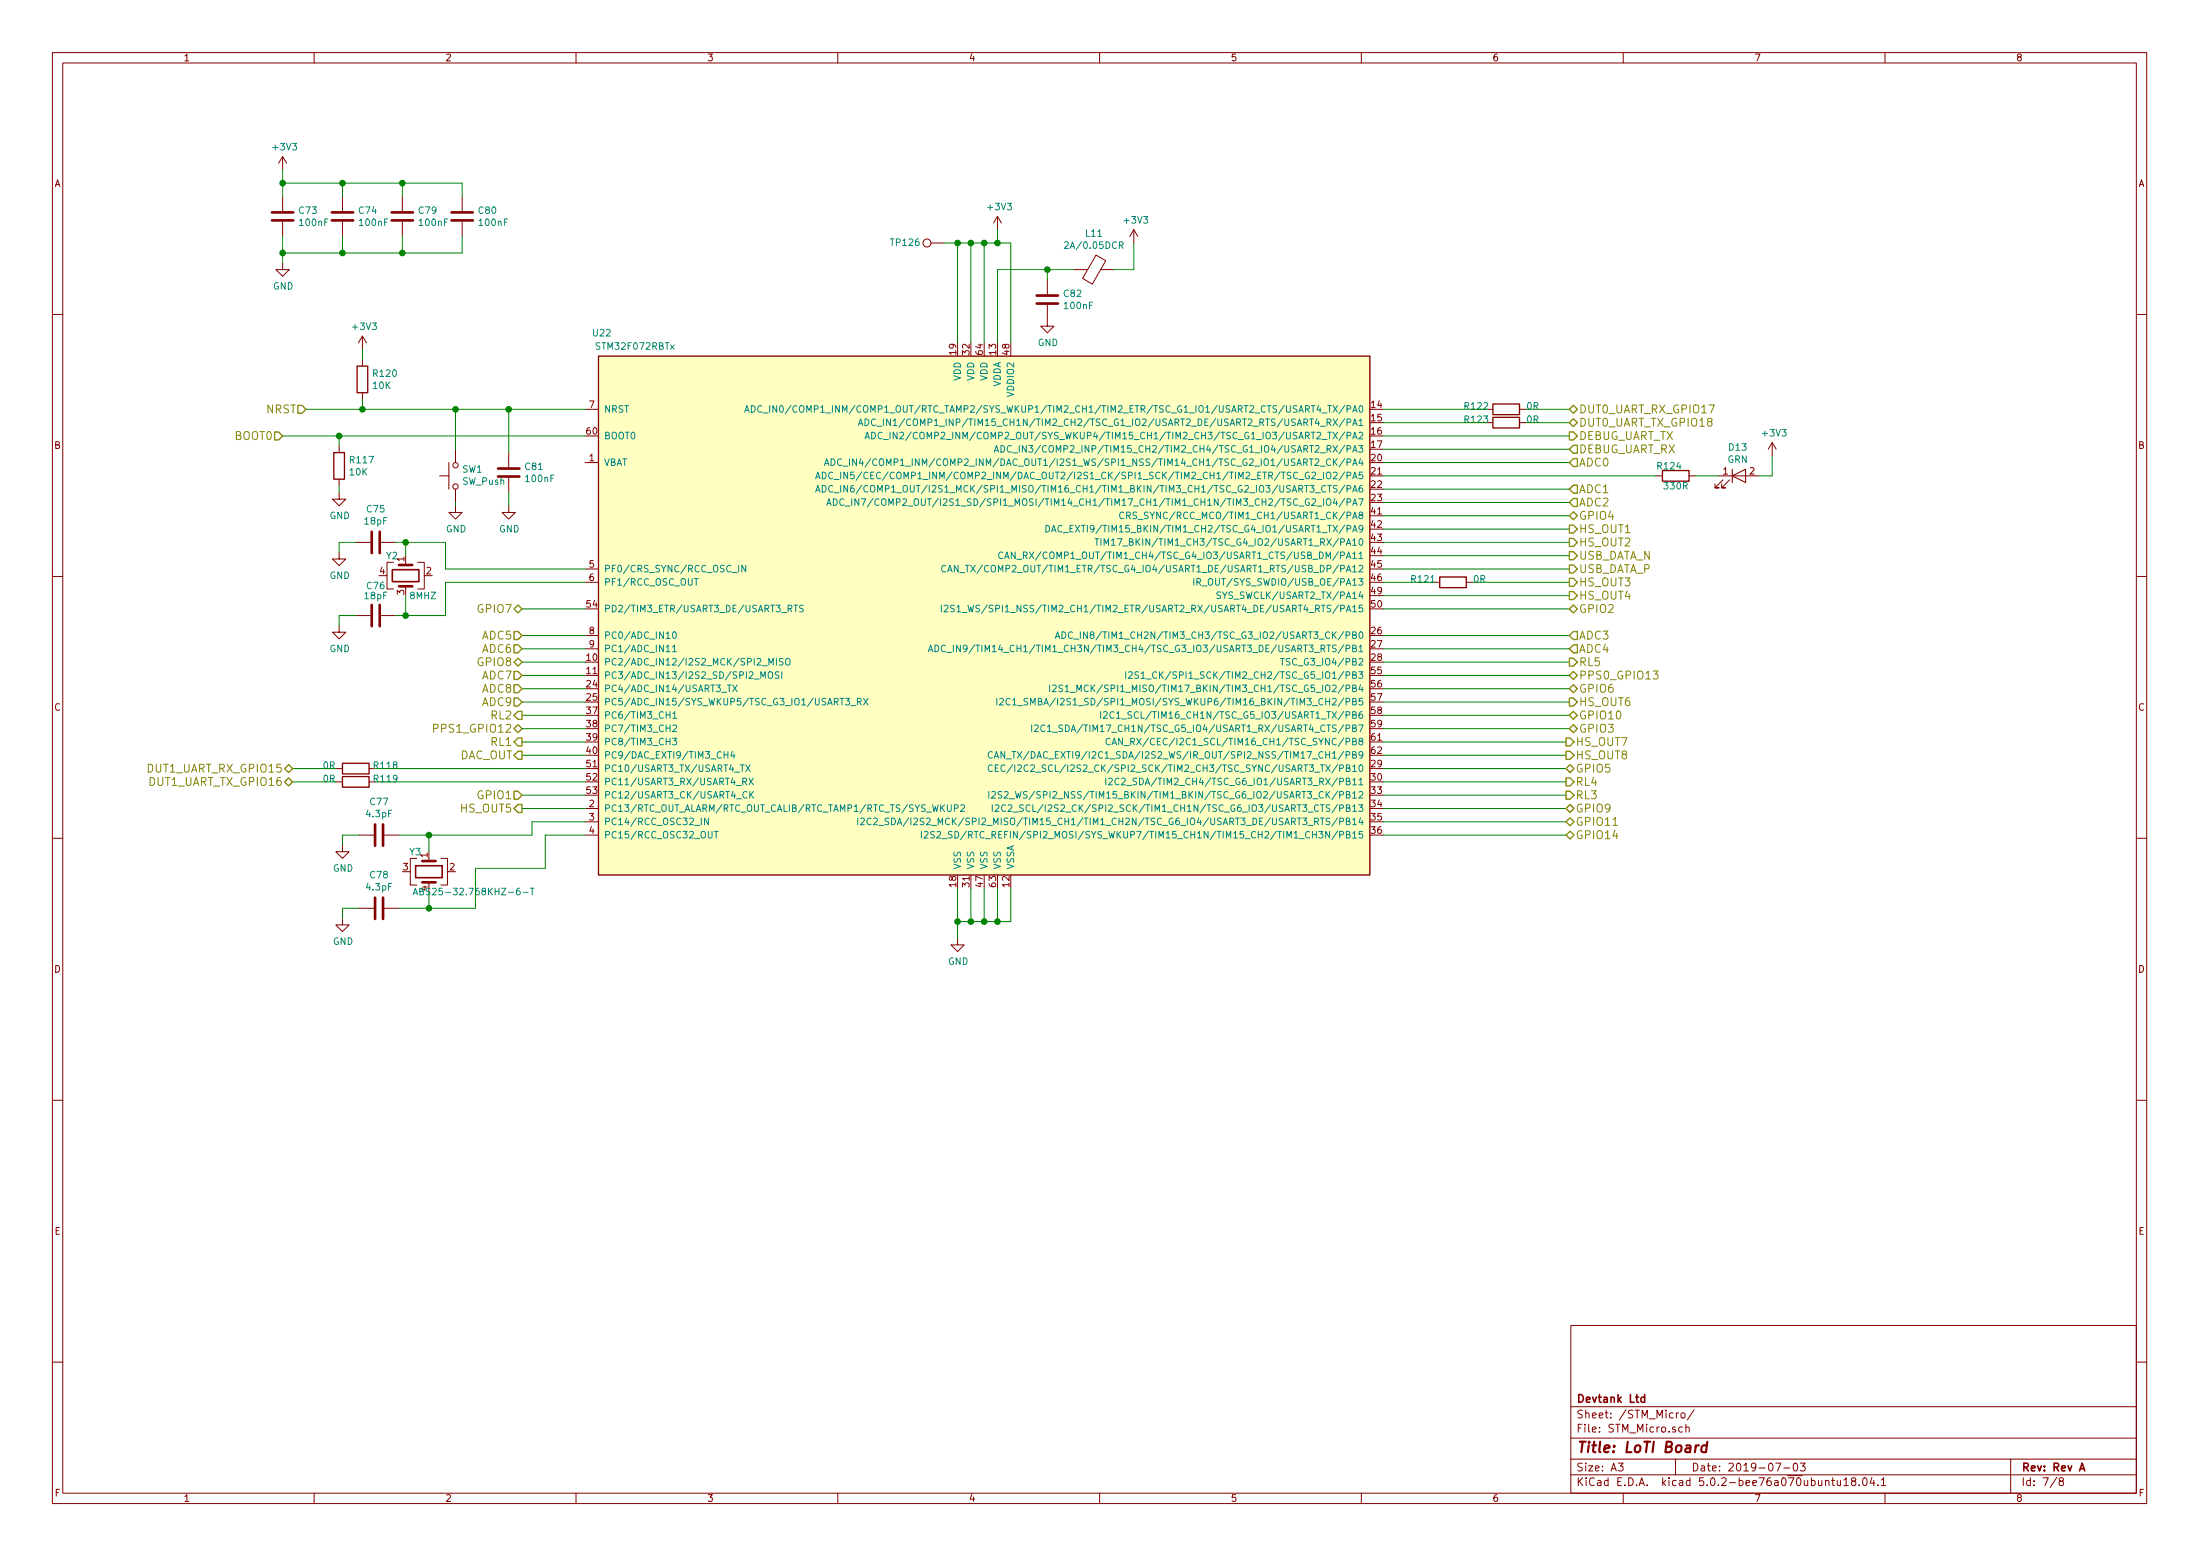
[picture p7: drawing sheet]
<svg xmlns="http://www.w3.org/2000/svg" width="420mm" height="297mm" viewBox="0 0 420 297" stroke-linecap="round" stroke-linejoin="round" font-family="sans-serif">
<g fill="none" stroke="#840000" stroke-width=".19">
<path d="M10 10h400v277h-400zM12 12h396v273.1h-396zM60 10v2M110 10v2M160 10v2M210 10v2M260 10v2M310 10v2M360 10v2M54 29.9v2.5M54 37.5v2.8M54 29.9l-.8 1.3"/>
<path d="M54 29.9l.7 1.3M65.4 37.5v2.8M76.8 37.5v2.8M88.3 37.5v2.8M54 50.2v1.3h1.2l-1.2 1.2-1.3-1.2h1.3M54 42.3v2.8M65.4 42.3v2.8M76.8 42.3v2.8M88.3 42.3v2.8M177.8 46.4h2.5M190.5 41.3l-.8 1.3M190.5 41.3v2.6"/>
<path d="M190.5 41.3l.8 1.3M200 58.2v4.1h1.3l-1.3 1.2-1.2-1.2h1.2M200 53.4v2.8M205.1 51.5h2.6M209.3 48.7l1.9 1.1-2.6 4.4-1.8-1.1zM210.2 51.5h2.5M216.5 43.9l-.7 1.2M216.5 43.9v2.5M216.5 43.9l.8 1.2M10 60h2M69.2 64.2v2.5M69.2 68.6v1.3"/>
<path d="M69.2 75v1.2M69.2 64.2l-.7 1.2M69.2 64.2l.8 1.2M111.8 78.1h2.5M283.8 78.1h1.3M290.2 78.1h1.3M408 60h2M64.8 94v1.3h1.2l-1.2 1.3-1.3-1.3h1.3M64.8 85.1v1.3M64.8 91.5v1.2M83.9 90.8h1.8M85.7 88.3v5.1"/>
<path d="M87 96.6v1.2h1.3l-1.3 1.3-1.3-1.3h1.3M87 85.8v2.5M87 93.4v2.5M97.2 96.6v1.2h1.2l-1.2 1.3-1.3-1.3h1.3M97.2 86.4v2.8M97.2 91.2v2.8M111.8 88.3h2.5M283.8 80.7h1.3M290.2 80.7h1.3M316.2 90.8h1.3M322.6 90.8h1.2M328.3 90.8h7.6"/>
<path d="M329.1 91.6l-1.6 1.5h.8h-.8v-.7M330.3 91.6l-1.5 1.5h.8h-.8v-.7M338.5 84.5l-.8 1.3M338.5 84.5v2.5M338.5 84.5l.7 1.3M10 110h2M64.8 105.4v1.3h1.2l-1.2 1.3-1.3-1.3h1.3M64.8 119.4v1.3h1.2l-1.2 1.3-1.3-1.3h1.3M67.9 103.5h2.8M67.9 117.5h2.8M72.8 103.5h2.8M72.8 117.5h2.8"/>
<path d="M75.2 107.4h-1.3v5h1.3M77.5 107.4v.5M77.5 111.9v.5M79.8 107.4h1.2v5h-1.2M111.8 108.6h2.5M111.8 111.2h2.5M273.7 111.2h1.3M280 111.2h1.3M408 110h2M111.8 121.3h2.5M111.8 123.9h2.5M64.1 146.7h1.3"/>
<path d="M64.1 149.3h1.3M68.6 159.4h2.8M70.5 146.7h1.3M70.5 149.3h1.3M73.4 159.4h2.8M111.8 154.3h2.5M111.8 156.9h2.5M111.8 159.4h2.5M10 160h2M65.4 161.3v1.3h1.3l-1.3 1.3-1.3-1.3h1.3M65.4 175.3v1.3h1.3l-1.3 1.2-1.3-1.2h1.3M68.6 173.4h2.8"/>
<path d="M73.4 173.4h2.8M79.6 163.9h-1.2v5h1.2M81.9 163.9v.5M81.9 168.4v.5M84.2 163.9h1.3v5h-1.3M182.9 179.1v1.3h1.2l-1.2 1.2-1.3-1.2h1.3M408 160h2M10 210h2M408 210h2M300 253h108v32.1h-108zM10 260h2M300 278.5h108"/>
<path d="M300 274.5h108M300 268.5h108M309 279.3h1l-.5 .6 .4 .1v.7l-.2 .1-.7-.1M320 278.5v3M320.6 269.7l-.4 .3M321.1 269.8l.2-.1 .4 .1v.8l-.2 .1-.4-.1zM321.3 272.5l-.4-.1-.3 .3 .1 .6 .2 .1 .4-.1M322 272.5l.2-.1 .3 .1 .1 .9M322 271.9v1.5M323.5 269.1l-1.3 2M339.1 279.3h1l-.6 1.5M342.6 279.5l.4-.2a.94 .94 0 0 1 0 1.5 .82 .82 0 0 1-.4-1.3z"/>
<path d="M343.8 279.3h1l-.6 .6 .5 .1v.7l-.3 .1-.6-.1M384 278.5v6.6M408 260h2M60 285.1v1.9M110 285.1v1.9M160 285.1v1.9M210 285.1v1.9M260 285.1v1.9M300 281.5h108M310 285.1v1.9M340.7 280.2h1.1M349.8 282.6h.6"/>
<path d="M350 282.1v1.3l.4 .2M350.9 282.6v.9l.4 .1 .2-.1M351.5 282.6v1M352.1 282.5l.5-.4v1.5M352.1 283.6h.9M353.9 282.7l-.3-.3 .3-.3h.3l.2 .3v.2l-.7 .2-.1 .2v.5l.3 .1h.3l.2-.3v-.3l-.2-.3M355.1 283.5v.1M355.9 282.3l.3-.2a.94 .94 0 0 1 0 1.5l-.4-.3-.1-.6zM357.5 282l-.4 1.1h1M357.9 282.6v1M358.6 283.5v.1M359.3 282.5l.4-.4v1.5"/>
<path d="M359.3 283.6h.8M360 285.1v1.9M392.8 282l-1.3 2M393.5 282.7l-.3-.3 .3-.3h.3l.3 .3-.1 .2-.6 .2-.2 .2 .1 .5 .2 .1h.3l.3-.3v-.3l-.3-.3"/>
<circle cx="177" cy="46.4" r=".76"/>
<circle cx="87" cy="92.9" r=".51"/>
<circle cx="87" cy="88.8" r=".51"/>
</g>
<path d="M74.9 108.7h5.1v2.3h-5.1zM79.4 165.3h5.1v2.2h-5.1zM314.1 266.8l-.4-.1-.3 .3 .1 .6h.6M314.1 266.2v1.5M397.2 280.8l.5-1.5 .4 1.5M397.3 280.4h.7" fill="none" stroke="#840000" stroke-width=".3"/>
<path d="M324.5 275.9a.55 .55 0 0 0-.7 .4M326 276a.68 .68 0 0 0-1 .3v.7l.2 .2 .6-.1M326.1 275.2l-.3 2" fill="none" stroke="#840000" stroke-width=".41"/>
<path d="M114.3 68h147.3v99h-147.3z" fill="#ffffc2" stroke="#ffffc2" stroke-width=".19"/>
<path d="M68.2 69.9h2v5.1h-2zM114.3 68h147.3v99h-147.3zM285.1 77.1h5.1v2.1h-5.1zM285.1 79.7h5.1v2h-5.1zM63.8 86.4h2v5.1h-2zM317.5 89.8h5.1v2.1h-5.1zM275 110.1h5v2.1h-5zM65.4 145.7h5.1v2h-5.1zM65.4 148.2h5.1v2.1h-5.1z" fill="none" stroke="#840000" stroke-width=".25"/>
<g fill="none" stroke="#008484" stroke-width=".19">
<path d="M203.3 46.3l.5-.1 .2 .3-.7 .9h.7M213.8 46.8h.6l.1-.2-.1-.3-.6-.1v1.2M214.1 46.8l.4 .6M142.2 78.7l.4-1.3 .5 1.3M142.3 78.3h.7M143.5 77.4a.64 .64 0 0 1 .7 .7 .64 .64 0 0 1-.7 .6zM145.5 77.6a.6 .6 0 0 0-.9 .4 .6 .6 0 0 0 .6 .7l.3-.1M145.7 78.8h1M147 77.4v1.3M148.3 77.4v1.3l-.7-1.3v1.3M149 77.6l.2-.2a.67 .67 0 0 1 .4 .7 .67 .67 0 0 1-.4 .6l-.3-.5zM151.1 77.4l-1.1 1.6"/>
<path d="M165.2 80a.64 .64 0 0 1 .7 .6 .64 .64 0 0 1-.7 .6zM168.7 80v1.2M170.1 80v1.2l-.8-1.2v1.2M172.8 79.9l-1.1 1.6M155.8 91.4l.4-1.3 .4 1.3M155.8 93.9l.4-1.2 .4 1.2M155.9 91h.6M155.9 93.6h.6M157 90.1a.64 .64 0 0 1 .8 .7 .64 .64 0 0 1-.8 .6zM157 92.7a.64 .64 0 0 1 .8 .6 .64 .64 0 0 1-.8 .6zM157.5 88.9l.4-1.3 .4 1.3M157.6 88.5h.6"/>
<path d="M157.9 96.5l.4-1.3 .4 1.3M158 96.1h.6M158.7 87.6a.64 .64 0 0 1 .8 .6 .64 .64 0 0 1-.8 .7zM159 90.3a.6 .6 0 0 0-.8 .4 .6 .6 0 0 0 .6 .7l.2-.1M159 92.8a.6 .6 0 0 0-.8 .4 .6 .6 0 0 0 .6 .7l.2-.1M159.2 95.2a.64 .64 0 0 1 .7 .6 .64 .64 0 0 1-.7 .7zM159.3 91.5h.9M159.3 94.1h.9M160.6 90.1v1.3M160.6 92.7v1.2M160.7 87.7a.6 .6 0 0 0-.8 .4 .6 .6 0 0 0 .6 .8l.2-.2M161 89h1"/>
<path d="M161.2 95.3a.51 .51 0 0 0-.7 0 .51 .51 0 0 0-.1 .6l.2 .5h.6M161.4 96.6h1M161.9 90.1v1.3l-.7-1.3v1.3M161.9 92.7v1.2l-.7-1.2v1.2M162.2 87.6v1.3M162.7 95.2v1.3M163 92.7h-.3a.87 .87 0 0 0 0 1.2l.4-.1v-.5l-.4-.1-.3 .2M163.1 90.1h-.6l-.1 .6 .2-.1 .5 .1v.6l-.2 .1-.5-.1M163.6 87.6v1.3l-.8-1.3v1.3M163.9 81.2l.5-1.2 .4 1.2M164 95.2v1.3l-.7-1.3v1.3M164.1 80.9h.6"/>
<path d="M164.4 87.5l-.3 .9h.8M164.5 95.2h.8l-.5 1.3M164.6 90.1l-1.1 1.6M164.6 92.6l-1.1 1.6M164.7 88v.9M165.2 83.8l.4-1.3 .4 1.3M165.3 83.4h.6M165.8 90.3a.51 .51 0 0 0-.7 0 .51 .51 0 0 0-.1 .6l.2 .4h.6M165.8 92.8a.51 .51 0 0 0-.7 0 .51 .51 0 0 0-.1 .6l.2 .5 .6-.1M166.3 87.5l-1.1 1.7M166.5 82.5a.64 .64 0 0 1 .7 .6 .64 .64 0 0 1-.7 .7zM166.7 95.2l-1.1 1.6"/>
<path d="M167.2 80.1a.6 .6 0 0 0-.8 .4 .6 .6 0 0 0 .6 .7l.2-.1M167.4 87.7a.6 .6 0 0 0-.8 .4 .6 .6 0 0 0 .6 .8l.2-.2M167.4 81.4h1M167.9 95.3a.6 .6 0 0 0-.9 .4 .6 .6 0 0 0 .6 .8l.3-.1M168.4 95.4l.3-.2a.44 .44 0 0 1 .5 .4l-.1 .7-.4 .2-.3-.2zM168.5 82.6a.6 .6 0 0 0-.9 .4 .6 .6 0 0 0 .6 .8l.3-.1M168.7 83.9h1M170 82.5v1.3M170.6 80.3l.3-.3v1.2M170.6 81.2h.7M171.3 82.5v1.3l-.7-1.3v1.3M171.9 82.6l.4-.1 .3 .4-.8 .9h.8"/>
<path d="M174 82.5l-1.1 1.6M189.9 86.3l.4-1.2 .4 1.2M190 86h.6M191.2 85.1a.64 .64 0 0 1 .7 .6 .64 .64 0 0 1-.7 .6zM193.1 85.2a.6 .6 0 0 0-.8 .4 .6 .6 0 0 0 .6 .7l.2-.1M193.4 86.4h1M194.7 85.1v1.2M196 85.1v1.2l-.8-1.2v1.2M196.5 85.1h.8l-.5 .4 .4 .2v.5l-.2 .1-.5-.1M214.6 97.9a.6 .6 0 0 0-.8 .4 .6 .6 0 0 0 .6 .7l.2-.1M215.2 98.4h.6v-.5l-.6-.1v1.2M215.5 98.4l.4 .6"/>
<path d="M217.1 97.8h-.5l-.2 .2 .1 .3 .5 .2v.4l-.2 .1h-.4M132.6 110.5h.7M141.1 107.9v1.3M142.4 107.9v1.3l-.7-1.3v1.3M151.6 115.5h.7M152 115.5v1.3M153.4 115.6l-.5-.1-.1 .2v.4l.6 .2v.3l-.2 .2-.5-.1M179.8 115.5v1.3M180.3 115.7l.5-.2 .3 .4-.8 .9h.8M180.6 108a.6 .6 0 0 0-.8 .5 .6 .6 0 0 0 .6 .7l.2-.1M181 109.2l.4-1.3 .4 1.3M181.1 108.8h.6"/>
<path d="M182.3 115.6l-.5-.1-.2 .2v.3l.5 .3 .2 .3-.3 .2-.5-.1M182.8 115.9l.3-.4v1.3M182.8 116.8h.7M183 107.9v1.3l-.7-1.3v1.3M183.3 109.3h1M183.7 116.9h1M184.4 107.9h.7M184.7 107.9v1.3M184.9 115.5l.3 1.3 .2-.9 .2 .9 .4-1.3M185.4 107.9l.9 1.3M186.3 107.9l-.9 1.3M187.1 115.6l-.5-.1-.2 .3 .1 .3 .5 .2v.4l-.1 .1-.5-.1"/>
<path d="M191.5 105.5a.6 .6 0 0 0-.8 .4 .6 .6 0 0 0 .6 .7l.2-.1M191.9 106.6l.4-1.2 .4 1.2M192 106.3h.6M193.9 105.4v1.2l-.8-1.2v1.2M194.2 106.8h.9M195.5 106l.6-.1v-.4l-.6-.1v1.2M195.8 106l.4 .6M199.7 100.3a.64 .64 0 0 1 .8 .6 .64 .64 0 0 1-.8 .7zM200.8 101.6l.4-1.3 .5 1.3M200.9 101.2h.6M202.8 100.4a.6 .6 0 0 0-.8 .4 .6 .6 0 0 0 .6 .8l.2-.2M203.1 101.7h.9"/>
<path d="M204.3 100.9h.4M204.9 100.3h-.6v1.3h.6M209.1 102.8h.7M209.5 102.8v1.3M210.3 102.8v1.3M210.9 104.1v-1.3l.4 .9 .4-.9v1.3M212.3 103.2l.3-.4v1.3M212.3 104.1h.7M213.4 102.8h.8l-.5 1.3M228 110.5v1.2M228.6 111.1l.7-.1v-.4l-.7-.1v1.2M228.9 111.1l.4 .6"/>
<path d="M229.5 111.8h1M233.1 113.1l-.5-.1-.2 .2 .1 .3 .6 .3v.3l-.2 .2-.5-.1M128.4 123.5l.4-.3v1.2M128.4 124.4h.8M128.5 136.2l.4-.3v1.2M128.5 138.5l.5-.1 .2 .3-.8 1h.8M128.5 137.1h.7M128.6 120.7l.2-.1a.69 .69 0 0 1 .4 .6 .69 .69 0 0 1-.4 .7l-.4-.5zM138.9 130.8h.7M139.3 130.8v1.2M139.9 130.8l.9 1.2M140.8 130.8l-.9 1.2"/>
<path d="M145.3 129.5v-1.3l.4 .9 .5-.9v1.3M146.8 128.4l.2-.2a.44 .44 0 0 1 .5 .5v.6l-.5 .2-.2-.2zM146.8 127v-1.3l.4 .9 .5-.9v1.3M148.3 125.7v1.3M148.8 128.3l-.5-.1-.2 .2-.1 .2 .2 .2 .4 .2 .2 .3-.3 .2-.5-.1M149.3 128.2v1.3M149.6 125.8l-.5-.1-.2 .1-.1 .2 .1 .2 .5 .2 .2 .3-.3 .3-.5-.1M150.1 125.9l.2-.2a.44 .44 0 0 1 .6 .4l-.1 .7-.5 .2-.2-.2zM161.5 133.3h.8l-.5 .5 .4 .1 .1 .5-.3 .2-.5-.1M162.5 134.7h.9M163.8 134l.6-.1 .1-.2-.1-.3-.6-.1v1.3M164.1 134l.4 .6"/>
<path d="M164.9 133.3l.9 1.3M165.8 133.3l-.9 1.3M177.3 124.4l.4-1.2 .5 1.2M177.4 124.1h.6M178.6 123.2a.64 .64 0 0 1 .7 .6 .64 .64 0 0 1-.7 .6zM180.6 123.3a.6 .6 0 0 0-.9 .4 .6 .6 0 0 0 .6 .7l.3-.1M180.8 124.5h1M182.1 123.2v1.2M183.4 123.2v1.2l-.7-1.2v1.2M184.7 123.7l-.3 .2h-.3l-.2-.2 .1-.4 .4-.1 .3 .2-.2 .9-.4 .1M190.4 133.3v1.3M190.9 133.4l.5-.1 .2 .4-.7 .9h.7"/>
<path d="M192.9 133.4a.51 .51 0 0 0-.6 0 .51 .51 0 0 0-.2 .6l.3 .5h.5M193.4 133.7l.4-.4v1.3M193.4 134.6h.7M194.4 134.7h.9M196.3 133.4l-.5-.1-.2 .3 .1 .3 .5 .2v.4l-.2 .1-.4-.1M196.8 134.6v-1.3l.5 .9 .4-.9v1.3M197 138.4v1.3M197.6 138.5l.4-.1 .3 .3-.8 1h.8M199.6 138.5a.51 .51 0 0 0-.7 0 .51 .51 0 0 0-.1 .6l.2 .5 .6-.1M200.1 138.7l.3-.3v1.3M200.1 139.7h.7M200.5 130.8v1.2"/>
<path d="M201 130.9l.5-.1 .2 .3-.8 .9h.8M201 139.8h1M201.5 121.9l.5-1.3 .4 1.3M201.7 121.5h.6M202.8 120.6a.64 .64 0 0 1 .8 .6 .64 .64 0 0 1-.8 .7zM202.9 130.8h-.4l-.2 .1-.1 .2 .1 .2 .5 .2 .1 .3-.2 .2h-.5M203.4 131.1l.4-.3v1.2M203.4 132h.7M204.4 132.2h1M204.8 120.7a.51 .51 0 0 0-.6 0 .51 .51 0 0 0-.2 .6l.3 .5h.5M205.1 122h.9M205.7 132v-1.2l.4 .9 .4-.9v1.2"/>
<path d="M206.3 120.6v1.3M210.2 135.9v1.2M210.7 136l.5-.1 .3 .3-.8 .9h.8M212.8 136a.51 .51 0 0 0-.7 0 .51 .51 0 0 0-.1 .6l.2 .5 .6-.1M213.2 136.2l.4-.3v1.2M213.2 137.1h.7M214.2 137.2h1M215 128.2v1.3M215.5 128.4l.5-.2 .3 .4-.8 .9h.8M217.4 128.3l-.4-.1-.2 .2v.4l.5 .2 .1 .3-.2 .2-.5-.1M217.9 128.6l.4-.4v1.3M217.9 129.5h.8"/>
<path d="M218.9 129.6h1M244.6 125.7h.7M244.9 125.7v1.3M128.4 140.9h.8l-.4 .5 .4 .1v.5l-.2 .2-.6-.1M135.3 156.2v1.2l-.8-1.2v1.2M136.4 158.7h.8M136.8 158.7v1.3M138.3 144.1h.7M139 143.5v1.2M139.9 143.4l-.3 .9h.8M140.2 143.9v.8M141.4 146h.7"/>
<path d="M141.8 146v1.3M141.9 149.2l.6-.1v-.4l-.6-.1v1.2M142.2 149.2l.4 .6M142.4 146l.9 1.3M142.6 151.2a.6 .6 0 0 0-.8 .4 .6 .6 0 0 0 .6 .8l.2-.2M143 148.6l.9 1.2M143.2 151.1v1.3M143.3 146l-.9 1.3M143.4 151.6l.5 .8M143.9 148.6l-.9 1.2M143.9 151.1l-.7 .7M163.8 156.2v1.2"/>
<path d="M164.4 156.3l.4-.1 .3 .3-.8 .9h.8M166.3 156.3a.6 .6 0 0 0-.8 .4 .6 .6 0 0 0 .6 .7l.2-.1M166.8 156.3l.5-.1 .3 .3-.8 .9h.8M167.8 157.6h1M169.7 156.2h-.4l-.2 .1-.1 .2 .1 .2 .5 .2 .1 .3-.2 .2h-.5M170.3 156.2a.64 .64 0 0 1 .7 .6 .64 .64 0 0 1-.7 .6zM171.4 157.4l.4-1.2 .4 1.2M171.5 157.1h.6M173.6 156.1l-1.1 1.6M176 158.7v1.3M176.5 158.8l.5-.1 .2 .4-.7 .9h.7M178.5 158.8l-.5-.1-.2 .1v.4l.5 .2 .2 .4-.3 .2-.5-.1"/>
<path d="M178.9 158.8l.5-.1 .3 .4-.8 .9h.8M180.9 153.6v1.1l.3 .2h.2l.3-.2v-1.1M181.8 158.8l-.4-.1-.3 .3 .1 .3 .6 .2v.4l-.2 .1-.5-.1M182.3 154.3l.6-.1v-.4l-.6-.2v1.3M182.4 158.7a.64 .64 0 0 1 .7 .6 .64 .64 0 0 1-.7 .7zM183.5 153.8l.5-.2 .2 .4-.8 .9h.8M184.6 158.7l-1.1 1.6M188.8 151.1v1.3M189.4 151.2l.5-.1 .2 .3-.8 1h.8M189.5 143.6a.6 .6 0 0 0-.8 .4 .6 .6 0 0 0 .6 .7l.2-.1M189.5 146.1a.6 .6 0 0 0-.8 .5 .6 .6 0 0 0 .6 .7l.2-.1M189.5 153.6v1.3"/>
<path d="M189.9 144.7l.4-1.2 .4 1.2M190 144.4h.6M190.1 153.8l.5-.2 .2 .4-.8 .9h.8M190.1 146.6h.4M190.7 146h-.6v1.3h.6M191.3 151.2l-.4-.1-.2 .1-.1 .2 .1 .2 .5 .2 .1 .3-.2 .3-.5-.1M191.8 151.2l.5-.1 .2 .3-.8 1h.8M191.9 143.5v1.2l-.7-1.2v1.2M191.9 146.1a.51 .51 0 0 0-.6 0 .51 .51 0 0 0-.1 .6l.2 .5h.5M192 153.8a.6 .6 0 0 0-.8 .4 .6 .6 0 0 0 .6 .7l.2-.1M192.2 144.9h.9M192.5 153.8l.5-.2 .3 .4-.8 .9h.8"/>
<path d="M192.8 152.5h1M193.3 143.5h.7M193.4 146l-1.1 1.6M193.5 155h1M193.6 143.5v1.2M193.8 146v1.3M193.9 151.1l.3 1.3 .3-1 .2 1 .3-1.3M194.3 143.5l.8 1.2M194.4 146.1l.4-.1 .3 .4-.8 .9h.8M195.1 143.5l-.8 1.2M195.5 153.7l-.5-.1-.2 .2v.3l.5 .3 .2 .3-.3 .2-.5-.1M196.2 151.2l-.5-.1-.2 .1 .1 .4 .5 .3 .1 .2-.3 .3-.4-.1"/>
<path d="M196.3 146.1a.6 .6 0 0 0-.8 .5 .6 .6 0 0 0 .6 .7l.2-.1M196.5 143.4l-1 1.6M196.7 153.8a.51 .51 0 0 0-.6 0 .51 .51 0 0 0-.2 .6l.3 .4h.5M211.2 148.6v1.2M211.7 148.7l.5-.1 .2 .3-.7 .9h.7M212 141.1a.6 .6 0 0 0-.8 .4 .6 .6 0 0 0 .6 .7l.2-.1M212.4 142.2l.4-1.3 .4 1.3M212.5 141.8h.6M213.7 148.7a.51 .51 0 0 0-.6 0 .51 .51 0 0 0-.2 .6l.3 .5 .5-.1M214.2 148.7l.5-.1 .2 .3-.8 .9h.8M214.4 140.9v1.3l-.8-1.3v1.3M214.7 142.3h.9"/>
<path d="M215.2 149.9h.9M78.9 170.8l.4-1.2 .5 1.2M79 170.5h.6M80.2 170.2l.5-.1 .1-.4-.6-.1v1.2h.5l.1-.1 .1-.3-.3-.2M99.9 170.3h1M101.3 169.6h.7M101.7 169.6v1.2M179.9 160.1h1"/>
</g>
<g fill="none" stroke="#008400" stroke-width=".19">
<path d="M54 35h34.3v2.5M54 32.4v5.1M65.4 35v2.5M76.8 35v2.5M54 45.1v5.1M65.4 45.1v3.2M76.8 45.1v3.2M88.3 45.1v3.2h-34.3M180.3 46.4h12.7v19M182.9 46.4v19M185.4 46.4v19M188 46.4v19"/>
<path d="M190.5 43.9v2.5M200 51.5v1.9M205.1 51.5h-14.6v13.9M216.5 46.4v5.1h-3.8M58.4 78.1h53.4M69.2 66.7v1.9M69.2 76.2v1.9M87 78.1v7.7M97.2 78.1v8.3M264.2 78.1h19.6M291.5 78.1h8.2M54 83.2h57.8"/>
<path d="M64.8 83.2v1.9M64.8 92.7v1.3M87 95.9v.7M97.2 94v2.6M264.2 83.2h35.5M264.2 90.8h52M264.2 88.3h35.5M264.2 95.9h35.5M264.2 93.4h35.5M264.2 98.5h35.5M264.2 85.8h35.5M264.2 80.7h19.6"/>
<path d="M291.5 80.7h8.2M323.8 90.8h4.5M338.5 87v3.8h-2.6M67.9 103.5h-3.1v1.9M67.9 117.5h-3.1v1.9M75.6 103.5h9.5v5.1h26.7M77.5 103.5v2.6M77.5 113.7v3.8M99.7 116.2h12.1M111.8 111.2h-26.7v6.3h-9.5M264.2 111.2h9.5M264.2 108.6h35.5"/>
<path d="M264.2 103.5h35.5M264.2 116.2h35.5M264.2 106.1h35.5M264.2 101h35.5M264.2 113.7h35.5M281.3 111.2h18.4M99.7 123.9h12.1M99.7 121.3h12.1M99.7 131.5h12.1M99.7 134h12.1M99.7 128.9h12.1M99.7 139.1h12.1"/>
<path d="M99.7 136.6h12.1M99.7 126.4h12.1M264.2 123.9h35.5M264.2 121.3h35.5M264.2 131.5h35.5M264.2 134h35.5M264.2 128.9h35.5M264.2 139.1h35.5M264.2 136.6h35.5M264.2 126.4h35.5M55.9 146.7h8.2M55.9 149.3h8.2"/>
<path d="M68.6 159.4h-3.2v1.9M71.8 146.7h40M71.8 149.3h40M81.9 159.4v3.2M99.7 151.8h12.1M99.7 141.6h12.1M99.7 154.3h12.1M99.7 144.2h12.1M111.8 159.4h-7.7v6.4h-13.3v7.6h-14.6M111.8 156.9h-10.2v2.5h-25.4M264.2 159.4h34.9M264.2 156.9h34.9"/>
<path d="M264.2 151.8h34.9M264.2 141.6h34.9M264.2 146.7h34.9M264.2 154.3h34.9M264.2 149.3h34.9M264.2 144.2h34.9M68.6 173.4h-3.2v1.9M81.9 170.2v3.2M182.9 169.6v9.5M185.4 169.6v6.3M188 169.6v6.3M190.5 169.6v6.3"/>
<path d="M193 169.6v6.3h-10.1"/>
</g>
<g fill="#008400" stroke="#008400" stroke-width=".25">
<circle cx="190.5" cy="46.4" r=".51"/>
<circle cx="185.4" cy="46.4" r=".51"/>
<circle cx="188" cy="46.4" r=".51"/>
<circle cx="200" cy="51.5" r=".51"/>
<circle cx="54" cy="35" r=".51"/>
<circle cx="65.4" cy="35" r=".51"/>
<circle cx="76.8" cy="35" r=".51"/>
<circle cx="54" cy="48.3" r=".51"/>
<circle cx="65.4" cy="48.3" r=".51"/>
<circle cx="76.8" cy="48.3" r=".51"/>
<circle cx="182.9" cy="175.9" r=".51"/>
<circle cx="185.4" cy="175.9" r=".51"/>
<circle cx="188" cy="175.9" r=".51"/>
<circle cx="190.5" cy="175.9" r=".51"/>
<circle cx="64.8" cy="83.2" r=".51"/>
<circle cx="69.2" cy="78.1" r=".51"/>
<circle cx="97.2" cy="78.1" r=".51"/>
<circle cx="87" cy="78.1" r=".51"/>
<circle cx="81.9" cy="159.4" r=".51"/>
<circle cx="81.9" cy="173.4" r=".51"/>
<circle cx="77.5" cy="103.5" r=".51"/>
<circle cx="77.5" cy="117.5" r=".51"/>
<circle cx="182.9" cy="46.4" r=".51"/>
</g>
<g fill="none" stroke="#840000" stroke-width=".51">
<path d="M51.9 42.1h4.1M51.9 40.5h4.1M63.4 42.1h4M63.4 40.5h4M74.8 42.1h4.1M74.8 40.5h4.1M86.2 42.1h4.1M86.2 40.5h4.1M198 57.9h4.1M198 56.4h4.1M95.1 91h4.1M95.1 89.4h4.1"/>
<path d="M71 101.5v4.1M71 115.5v4M72.5 101.5v4.1M72.5 115.5v4M76.2 107.9h2.5M76.2 111.9h2.5M71.6 157.4v4.1M73.2 157.4v4.1M71.6 171.4v4M73.2 171.4v4M80.6 164.4h2.6M80.6 168.4h2.6"/>
</g>
<g fill="none" stroke="#848400" stroke-width=".25">
<path d="M56.9 77.4h.8l.7 .7-.7 .8h-.8zM300.5 77.4l.7 .7-.7 .8-.8-.8zM52.5 82.5h.7l.8 .7-.8 .8h-.7zM299.7 80.7l.8-.8 .7 .8-.7 .7zM299.7 82.5h.8l.7 .7-.7 .8h-.8zM300.5 85h.7v1.5h-.7l-.8-.7zM300.5 87.5h.7v1.6h-.7l-.8-.8zM300.5 92.6h.7v1.5h-.7l-.8-.7zM300.5 95.2h.7v1.5h-.7l-.8-.8zM300.5 97.7l.7 .8-.7 .7-.8-.7zM98.9 115.5l.8 .7-.8 .8-.7-.8zM299.7 100.2h.8l.7 .8-.7 .8h-.8z"/>
<path d="M299.7 102.8h.8l.7 .7-.7 .8h-.8zM299.7 110.4h.8l.7 .8-.7 .7h-.8zM299.7 112.9h.8l.7 .8-.7 .8h-.8zM299.7 105.3h.8l.7 .8-.7 .7h-.8zM299.7 107.9h.8l.7 .7-.7 .8h-.8zM299.7 116.2l.8-.7 .7 .7-.7 .8zM98.2 120.6h.7l.8 .7-.8 .8h-.7zM98.2 123.1h.7l.8 .8-.8 .7h-.7zM98.2 126.4l.7-.8 .8 .8-.8 .8zM98.2 128.2h.7l.8 .7-.8 .8h-.7zM98.2 130.7h.7l.8 .8-.8 .7h-.7zM98.2 133.3h.7l.8 .7-.8 .8h-.7z"/>
<path d="M98.9 135.8h.8v1.5h-.8l-.7-.7zM98.9 138.3l.8 .8-.8 .8-.7-.8zM299.7 133.3h.8l.7 .7-.7 .8h-.8zM299.7 125.6h.8l.7 .8-.7 .8h-.8zM299.7 128.9l.8-.7 .7 .7-.7 .8zM299.7 131.5l.8-.8 .7 .8-.7 .7zM299.7 139.1l.8-.8 .7 .8-.7 .8zM300.5 123.1h.7v1.5h-.7l-.8-.7zM300.5 135.8l.7 .8-.7 .7-.8-.7zM300.5 120.6h.7v1.5h-.7l-.8-.8zM54.4 146.7l.7-.7 .8 .7-.8 .8zM54.4 149.3l.7-.8 .8 .8-.8 .7z"/>
<path d="M98.2 151h.7l.8 .8-.8 .8h-.7zM98.9 153.6h.8v1.5h-.8l-.7-.8zM98.9 140.9h.8v1.5h-.8l-.7-.8zM98.9 143.4h.8v1.5h-.8l-.7-.7zM299.1 140.9h.7l.8 .7-.8 .8h-.7zM299.1 143.4h.7l.8 .8-.8 .7h-.7zM299.1 146.7l.7-.7 .8 .7-.8 .8zM299.1 148.5h.7l.8 .8-.8 .7h-.7zM299.1 151h.7l.8 .8-.8 .8h-.7zM299.1 156.9l.7-.8 .8 .8-.8 .7zM299.1 159.4l.7-.7 .8 .7-.8 .8zM299.8 153.6l.8 .7-.8 .8-.7-.8z"/>
</g>
<path d="M330.8 90.8l2.6-1.2v2.5zM330.8 89.6v2.5" fill="none" stroke="#840000" stroke-width=".2"/>
<path d="M82.8 139.1l.7-.1 .2-.2-.1-.4-.8-.1v1.5M315.7 128.1h1l-.5 .6 .4 .1v.7l-.2 .1h-.5l-.2-.1M308.1 157.6h.8" fill="none" stroke="#848400" stroke-width=".19"/>
<text font-size="2.8" fill="#840000" x="301" y="277.3">Title: LoTI Board</text>
<g font-size="2.1" fill="#848400">
<text x="44.9" y="84">BOOT0</text>
<text x="50.9" y="78.9">NRST</text>
<text x="301.5" y="78.9">DUT0_UART_RX_GPIO17</text>
<text x="301.5" y="81.4">DUT0_UART_TX_GPIO18</text>
<text x="301.5" y="84">DEBUG_UART_TX</text>
<text x="301.5" y="86.5">DEBUG_UART_RX</text>
<text x="301.5" y="89.1">ADC0</text>
<text x="301.5" y="94.1">ADC1</text>
<text x="301.5" y="101.8">HS_OUT1</text>
<text x="301.5" y="96.7">ADC2</text>
<text x="301.5" y="99.2">GPIO4</text>
<text x="301.5" y="104.3">HS_OUT2</text>
<text x="301.5" y="106.8">USB_DATA_N</text>
<text x="301.5" y="111.9">HS_OUT3</text>
<text x="301.5" y="109.4">USB_DATA_P</text>
<text x="91.4" y="117">GPIO7</text>
<text x="301.5" y="114.5">HS_OUT4</text>
<text x="301.5" y="117">GPIO2</text>
<text x="92.2" y="122.1">ADC5</text>
<text x="92.2" y="124.6">ADC6</text>
<text x="301.5" y="124.6">ADC4</text>
<text x="301.5" y="122.1">ADC3</text>
<text x="91.4" y="127.2">GPIO8</text>
<text x="92.2" y="129.7">ADC7</text>
<text x="301.5" y="127.2">RL5</text>
<text x="301.5" y="129.7">PPS0_GPIO13</text>
<text x="92.2" y="132.2">ADC8</text>
<text x="92.2" y="134.8">ADC9</text>
<text x="93.9" y="137.3">RL2</text>
<text x="301.5" y="134.8">HS_OUT6</text>
<text x="301.5" y="132.2">GPIO6</text>
<text x="301.5" y="137.3">GPIO10</text>
<text x="83.6" y="139.9">PPS1_GPIO12</text>
<text x="93.9" y="142.4">RL1</text>
<text x="300.9" y="142.4">HS_OUT7</text>
<text x="301.5" y="139.9">GPIO3</text>
<text x="28.5" y="147.5">DUT1_UART_RX_GPIO15</text>
<text x="87.7" y="144.9">DAC_OUT</text>
<text x="300.9" y="144.9">HS_OUT8</text>
<text x="300.9" y="147.5">GPIO5</text>
<text x="28.8" y="150">DUT1_UART_TX_GPIO16</text>
<text x="88.1" y="155.1">HS_OUT5</text>
<text x="91.4" y="152.6">GPIO1</text>
<text x="300.9" y="150">RL4</text>
<text x="300.9" y="152.6">RL3</text>
<text x="300.9" y="155.1">GPIO9</text>
<text x="300.9" y="157.6">GPIO11</text>
<text x="300.9" y="160.2">GPIO14</text>
</g>
<g font-size="2.1" fill="#840000">
<text x="301" y="267.8">Devtank Ltd</text>
<text x="301" y="273.5">File: STM_Micro.sch</text>
<text x="301" y="270.8">Sheet: /STM_Micro/</text>
<text x="301" y="280.9">Size: A3</text>
<text x="323" y="280.9">Date: 2019-07-03</text>
<text x="386" y="280.9">Rev: Rev A</text>
<text x="301" y="283.7">KiCad E.D.A. kicad 5.0.2-bee76a070ubuntu18.04.1</text>
<text x="386" y="283.7">Id: 7/8</text>
</g>
<g font-size="1.8" fill="#840000">
<text x="35" y="11.7">1</text>
<text x="85" y="11.7">2</text>
<text x="135" y="11.7">3</text>
<text x="185" y="11.7">4</text>
<text x="235" y="11.7">5</text>
<text x="285" y="11.7">6</text>
<text x="335" y="11.7">7</text>
<text x="385" y="11.7">8</text>
<text x="10.4" y="35.7">A</text>
<text x="408.4" y="35.7">A</text>
<text x="182.6" y="67.7" transform="rotate(-90 182.6 67.7)">19</text>
<text x="185.2" y="67.7" transform="rotate(-90 185.2 67.7)">32</text>
<text x="187.7" y="67.7" transform="rotate(-90 187.7 67.7)">64</text>
<text x="190.2" y="67.7" transform="rotate(-90 190.2 67.7)">13</text>
<text x="192.8" y="67.7" transform="rotate(-90 192.8 67.7)">48</text>
<text x="112.5" y="77.9">7</text>
<text x="261.9" y="77.9">14</text>
<text x="112.1" y="83">60</text>
<text x="261.9" y="80.4">15</text>
<text x="261.9" y="83">16</text>
<text x="10.4" y="85.7">B</text>
<text x="112.5" y="88">1</text>
<text x="261.9" y="85.5">17</text>
<text x="261.9" y="88">20</text>
<text x="408.4" y="85.7">B</text>
<text x="261.9" y="90.6">21</text>
<text x="261.9" y="93.1">22</text>
<text x="261.9" y="95.7">23</text>
<text x="329.1" y="90.6">1</text>
<text x="334.2" y="90.6">2</text>
<text x="261.9" y="98.2">41</text>
<text x="261.9" y="100.7">42</text>
<text x="77.2" y="107.2" transform="rotate(-90 77.2 107.2)">1</text>
<text x="261.9" y="103.3">43</text>
<text x="261.9" y="105.8">44</text>
<text x="72.5" y="109.6">4</text>
<text x="77.2" y="113.5" transform="rotate(-90 77.2 113.5)">3</text>
<text x="81.4" y="109.6">2</text>
<text x="112.5" y="108.4">5</text>
<text x="112.5" y="110.9">6</text>
<text x="261.9" y="108.4">45</text>
<text x="261.9" y="110.9">46</text>
<text x="261.9" y="113.4">49</text>
<text x="112.1" y="116">54</text>
<text x="261.9" y="116">50</text>
<text x="112.5" y="121.1">8</text>
<text x="112.5" y="123.6">9</text>
<text x="261.9" y="121.1">26</text>
<text x="261.9" y="123.6">27</text>
<text x="112.1" y="126.1">10</text>
<text x="112.1" y="128.7">11</text>
<text x="112.1" y="131.2">24</text>
<text x="261.9" y="126.1">28</text>
<text x="261.9" y="128.7">55</text>
<text x="261.9" y="131.2">56</text>
<text x="10.4" y="135.7">C</text>
<text x="112.1" y="133.8">25</text>
<text x="112.1" y="136.3">37</text>
<text x="261.9" y="133.8">57</text>
<text x="261.9" y="136.3">58</text>
<text x="408.4" y="135.7">C</text>
<text x="112.1" y="138.8">38</text>
<text x="112.1" y="141.4">39</text>
<text x="112.1" y="143.9">40</text>
<text x="261.9" y="138.8">59</text>
<text x="261.9" y="141.4">61</text>
<text x="261.9" y="143.9">62</text>
<text x="112.1" y="146.5">51</text>
<text x="112.1" y="149">52</text>
<text x="261.9" y="146.5">29</text>
<text x="261.9" y="149">30</text>
<text x="112.1" y="151.5">53</text>
<text x="112.5" y="154.1">2</text>
<text x="261.9" y="151.5">33</text>
<text x="261.9" y="154.1">34</text>
<text x="112.5" y="156.6">3</text>
<text x="112.5" y="159.2">4</text>
<text x="261.9" y="156.6">35</text>
<text x="261.9" y="159.2">36</text>
<text x="77" y="166.2">3</text>
<text x="81.7" y="163.7" transform="rotate(-90 81.7 163.7)">1</text>
<text x="85.9" y="166.2">2</text>
<text x="81.7" y="170.1" transform="rotate(-90 81.7 170.1)">4</text>
<text x="182.6" y="169.3" transform="rotate(-90 182.6 169.3)">18</text>
<text x="185.2" y="169.3" transform="rotate(-90 185.2 169.3)">31</text>
<text x="187.7" y="169.3" transform="rotate(-90 187.7 169.3)">47</text>
<text x="190.2" y="169.3" transform="rotate(-90 190.2 169.3)">63</text>
<text x="192.8" y="169.3" transform="rotate(-90 192.8 169.3)">12</text>
<text x="10.4" y="185.7">D</text>
<text x="408.4" y="185.7">D</text>
<text x="10.4" y="235.7">E</text>
<text x="408.4" y="235.7">E</text>
<text x="10.5" y="285.7">F</text>
<text x="35" y="286.7">1</text>
<text x="85" y="286.7">2</text>
<text x="135" y="286.7">3</text>
<text x="185" y="286.7">4</text>
<text x="235" y="286.7">5</text>
<text x="285" y="286.7">6</text>
<text x="335" y="286.7">7</text>
<text x="385" y="286.7">8</text>
<text x="408.5" y="285.7">F</text>
</g>
<g font-size="1.8" fill="#008484">
<text x="52.3" y="28.7">+3V3</text>
<text x="57.2" y="40.8">C73</text>
<text x="68.6" y="40.8">C74</text>
<text x="80" y="40.8">C79</text>
<text x="91.5" y="40.8">C80</text>
<text x="188.8" y="40.1">+3V3</text>
<text x="57.4" y="43.1">100nF</text>
<text x="68.8" y="43.1">100nF</text>
<text x="80.2" y="43.1">100nF</text>
<text x="91.6" y="43.1">100nF</text>
<text x="170.3" y="47">TP126</text>
<text x="203.9" y="47.5">2A/0.05DCR</text>
<text x="207.4" y="45.2">L11</text>
<text x="214.8" y="42.7">+3V3</text>
<text x="52.1" y="55.3">GND</text>
<text x="203.2" y="56.7">C82</text>
<text x="203.4" y="59">100nF</text>
<text x="67.5" y="63">+3V3</text>
<text x="113.3" y="64.2">U22</text>
<text x="71.4" y="71.9">R120</text>
<text x="114.1" y="66.8">STM32F072RBTx</text>
<text x="198.2" y="66.1">GND</text>
<text x="71.3" y="74.3">10K</text>
<text x="183.5" y="72.7" transform="rotate(-90 183.5 72.7)">VDD</text>
<text x="186.1" y="72.7" transform="rotate(-90 186.1 72.7)">VDD</text>
<text x="188.6" y="72.7" transform="rotate(-90 188.6 72.7)">VDD</text>
<text x="191.1" y="74" transform="rotate(-90 191.1 74)">VDDA</text>
<text x="193.7" y="75.6" transform="rotate(-90 193.7 75.6)">VDDIO2</text>
<text x="115.3" y="78.8">NRST</text>
<text x="115.3" y="83.9">BOOT0</text>
<text x="151.9" y="78.8">ADC_IN0/COMP1_INM/COMP1_OUT/RTC_TAMP2/SYS_WKUP1/TIM2_CH1/TIM2_ETR/TSC_G1_IO1/USART2_CTS/USART4_TX/PA0</text>
<text x="172.7" y="81.3">ADC_IN1/COMP1_INP/TIM15_CH1N/TIM2_CH2/TSC_G1_IO2/USART2_DE/USART2_RTS/USART4_RX/PA1</text>
<text x="174.1" y="83.9">ADC_IN2/COMP2_INM/COMP2_OUT/SYS_WKUP4/TIM15_CH1/TIM2_CH3/TSC_G1_IO3/USART2_TX/PA2</text>
<text x="279.8" y="78.2">R122</text>
<text x="279.8" y="80.7">R123</text>
<text x="291.6" y="78.2">0R</text>
<text x="291.6" y="80.7">0R</text>
<text x="336.8" y="83.3">+3V3</text>
<text x="67" y="88.5">R117</text>
<text x="100.4" y="89.7">C81</text>
<text x="115.3" y="88.9">VBAT</text>
<text x="167.8" y="88.9">ADC_IN4/COMP1_INM/COMP2_INM/DAC_OUT1/I2S1_WS/SPI1_NSS/TIM14_CH1/TSC_G2_IO1/USART2_CK/PA4</text>
<text x="197.1" y="86.4">ADC_IN3/COMP2_INP/TIM15_CH2/TIM2_CH4/TSC_G1_IO4/USART2_RX/PA3</text>
<text x="316.7" y="89.6">R124</text>
<text x="329.9" y="88.4">GRN</text>
<text x="330.3" y="86">D13</text>
<text x="66.8" y="90.8">10K</text>
<text x="88.3" y="90.2">SW1</text>
<text x="88.3" y="92.5">SW_Push</text>
<text x="100.5" y="92">100nF</text>
<text x="166.4" y="94">ADC_IN6/COMP1_OUT/I2S1_MCK/SPI1_MISO/TIM16_CH1/TIM1_BKIN/TIM3_CH1/TSC_G2_IO3/USART3_CTS/PA6</text>
<text x="166.8" y="91.5">ADC_IN5/CEC/COMP1_INM/COMP2_INM/DAC_OUT2/I2S1_CK/SPI1_SCK/TIM2_CH1/TIM2_ETR/TSC_G2_IO2/PA5</text>
<text x="317.9" y="93.4">330R</text>
<text x="62.9" y="99.1">GND</text>
<text x="69.7" y="100.1">18pF</text>
<text x="70.1" y="97.8">C75</text>
<text x="85.2" y="101.6">GND</text>
<text x="95.3" y="101.6">GND</text>
<text x="169.6" y="96.6">ADC_IN7/COMP2_OUT/I2S1_SD/SPI1_MOSI/TIM14_CH1/TIM17_CH1/TIM1_CH1N/TIM3_CH2/TSC_G2_IO4/PA7</text>
<text x="205.1" y="101.6">DAC_EXTI9/TIM15_BKIN/TIM1_CH2/TSC_G4_IO1/USART1_TX/PA9</text>
<text x="217.4" y="99.1">CRS_SYNC/RCC_MCO/TIM1_CH1/USART1_CK/PA8</text>
<text x="73.8" y="106.8">Y2</text>
<text x="196.6" y="106.7">CAN_RX/COMP1_OUT/TIM1_CH4/TSC_G4_IO3/USART1_CTS/USB_DM/PA11</text>
<text x="214.1" y="104.2">TIM17_BKIN/TIM1_CH3/TSC_G4_IO2/USART1_RX/PA10</text>
<text x="62.9" y="110.5">GND</text>
<text x="70.1" y="112.5">C76</text>
<text x="115.3" y="109.3">PF0/CRS_SYNC/RCC_OSC_IN</text>
<text x="115.3" y="111.8">PF1/RCC_OSC_OUT</text>
<text x="186.1" y="109.3">CAN_TX/COMP2_OUT/TIM1_ETR/TSC_G4_IO4/USART1_DE/USART1_RTS/USB_DP/PA12</text>
<text x="230.4" y="111.8">IR_OUT/SYS_SWDIO/USB_OE/PA13</text>
<text x="269.7" y="111.2">R121</text>
<text x="281.5" y="111.2">0R</text>
<text x="69.7" y="114.4">18pF</text>
<text x="78.4" y="114.4">8MHZ</text>
<text x="115.3" y="116.9">PD2/TIM3_ETR/USART3_DE/USART3_RTS</text>
<text x="187.1" y="116.9">I2S1_WS/SPI1_NSS/TIM2_CH1/TIM2_ETR/USART2_RX/USART4_DE/USART4_RTS/PA15</text>
<text x="233.9" y="114.3">SYS_SWCLK/USART2_TX/PA14</text>
<text x="62.9" y="124.5">GND</text>
<text x="115.3" y="122">PC0/ADC_IN10</text>
<text x="115.3" y="124.5">PC1/ADC_IN11</text>
<text x="185.4" y="124.5">ADC_IN9/TIM14_CH1/TIM1_CH3N/TIM3_CH4/TSC_G3_IO3/USART3_DE/USART3_RTS/PB1</text>
<text x="207.4" y="122">ADC_IN8/TIM1_CH2N/TIM3_CH3/TSC_G3_IO2/USART3_CK/PB0</text>
<text x="115.3" y="127">PC2/ADC_IN12/I2S2_MCK/SPI2_MISO</text>
<text x="115.3" y="129.6">PC3/ADC_IN13/I2S2_SD/SPI2_MOSI</text>
<text x="220.2" y="129.6">I2S1_CK/SPI1_SCK/TIM2_CH2/TSC_G5_IO1/PB3</text>
<text x="245.9" y="127">TSC_G3_IO4/PB2</text>
<text x="115.3" y="132.1">PC4/ADC_IN14/USART3_TX</text>
<text x="115.3" y="134.7">PC5/ADC_IN15/SYS_WKUP5/TSC_G3_IO1/USART3_RX</text>
<text x="115.3" y="137.2">PC6/TIM3_CH1</text>
<text x="198.1" y="134.7">I2C1_SMBA/I2S1_SD/SPI1_MOSI/SYS_WKUP6/TIM16_BKIN/TIM3_CH2/PB5</text>
<text x="207.1" y="132.1">I2S1_MCK/SPI1_MISO/TIM17_BKIN/TIM3_CH1/TSC_G5_IO2/PB4</text>
<text x="215.1" y="137.2">I2C1_SCL/TIM16_CH1N/TSC_G5_IO3/USART1_TX/PB6</text>
<text x="115.3" y="139.7">PC7/TIM3_CH2</text>
<text x="115.3" y="142.3">PC8/TIM3_CH3</text>
<text x="202.6" y="139.7">I2C1_SDA/TIM17_CH1N/TSC_G5_IO4/USART1_RX/USART4_CTS/PB7</text>
<text x="216.5" y="142.3">CAN_RX/CEC/I2C1_SCL/TIM16_CH1/TSC_SYNC/PB8</text>
<text x="61.7" y="146.8">0R</text>
<text x="61.7" y="149.3">0R</text>
<text x="71.5" y="146.8">R118</text>
<text x="71.5" y="149.3">R119</text>
<text x="115.3" y="144.8">PC9/DAC_EXTI9/TIM3_CH4</text>
<text x="115.3" y="147.4">PC10/USART3_TX/USART4_TX</text>
<text x="115.3" y="149.9">PC11/USART3_RX/USART4_RX</text>
<text x="196.5" y="144.8">CAN_TX/DAC_EXTI9/I2C1_SDA/I2S2_WS/IR_OUT/SPI2_NSS/TIM17_CH1/PB9</text>
<text x="196.7" y="147.4">CEC/I2C2_SCL/I2S2_CK/SPI2_SCK/TIM2_CH3/TSC_SYNC/USART3_TX/PB10</text>
<text x="216" y="149.9">I2C2_SDA/TIM2_CH4/TSC_G6_IO1/USART3_RX/PB11</text>
<text x="70.8" y="153.7">C77</text>
<text x="115.3" y="152.4">PC12/USART3_CK/USART4_CK</text>
<text x="115.3" y="155">PC13/RTC_OUT_ALARM/RTC_OUT_CALIB/RTC_TAMP1/RTC_TS/SYS_WKUP2</text>
<text x="196.3" y="152.4">I2S2_WS/SPI2_NSS/TIM15_BKIN/TIM1_BKIN/TSC_G6_IO2/USART3_CK/PB12</text>
<text x="197.1" y="155">I2C2_SCL/I2S2_CK/SPI2_SCK/TIM1_CH1N/TSC_G6_IO3/USART3_CTS/PB13</text>
<text x="70.1" y="156">4.3pF</text>
<text x="115.3" y="157.5">PC14/RCC_OSC32_IN</text>
<text x="115.3" y="160.1">PC15/RCC_OSC32_OUT</text>
<text x="173.6" y="157.5">I2C2_SDA/I2S2_MCK/SPI2_MISO/TIM15_CH1/TIM1_CH2N/TSC_G6_IO4/USART3_DE/USART3_RTS/PB14</text>
<text x="185.3" y="160.1">I2S2_SD/RTC_REFIN/SPI2_MOSI/SYS_WKUP7/TIM15_CH1N/TIM15_CH2/TIM1_CH3N/PB15</text>
<text x="63.6" y="166.4">GND</text>
<text x="70.8" y="167.7">C78</text>
<text x="78.3" y="163.3">Y3</text>
<text x="183.5" y="166" transform="rotate(-90 183.5 166)">VSS</text>
<text x="186.1" y="166" transform="rotate(-90 186.1 166)">VSS</text>
<text x="188.6" y="166" transform="rotate(-90 188.6 166)">VSS</text>
<text x="191.1" y="166" transform="rotate(-90 191.1 166)">VSS</text>
<text x="193.7" y="166" transform="rotate(-90 193.7 166)">VSSA</text>
<text x="70.1" y="170">4.3pF</text>
<text x="81.2" y="170.9">ABS25-32.768KHZ-6-T</text>
<text x="63.6" y="180.4">GND</text>
<text x="181.1" y="184.2">GND</text>
</g>
</svg>
